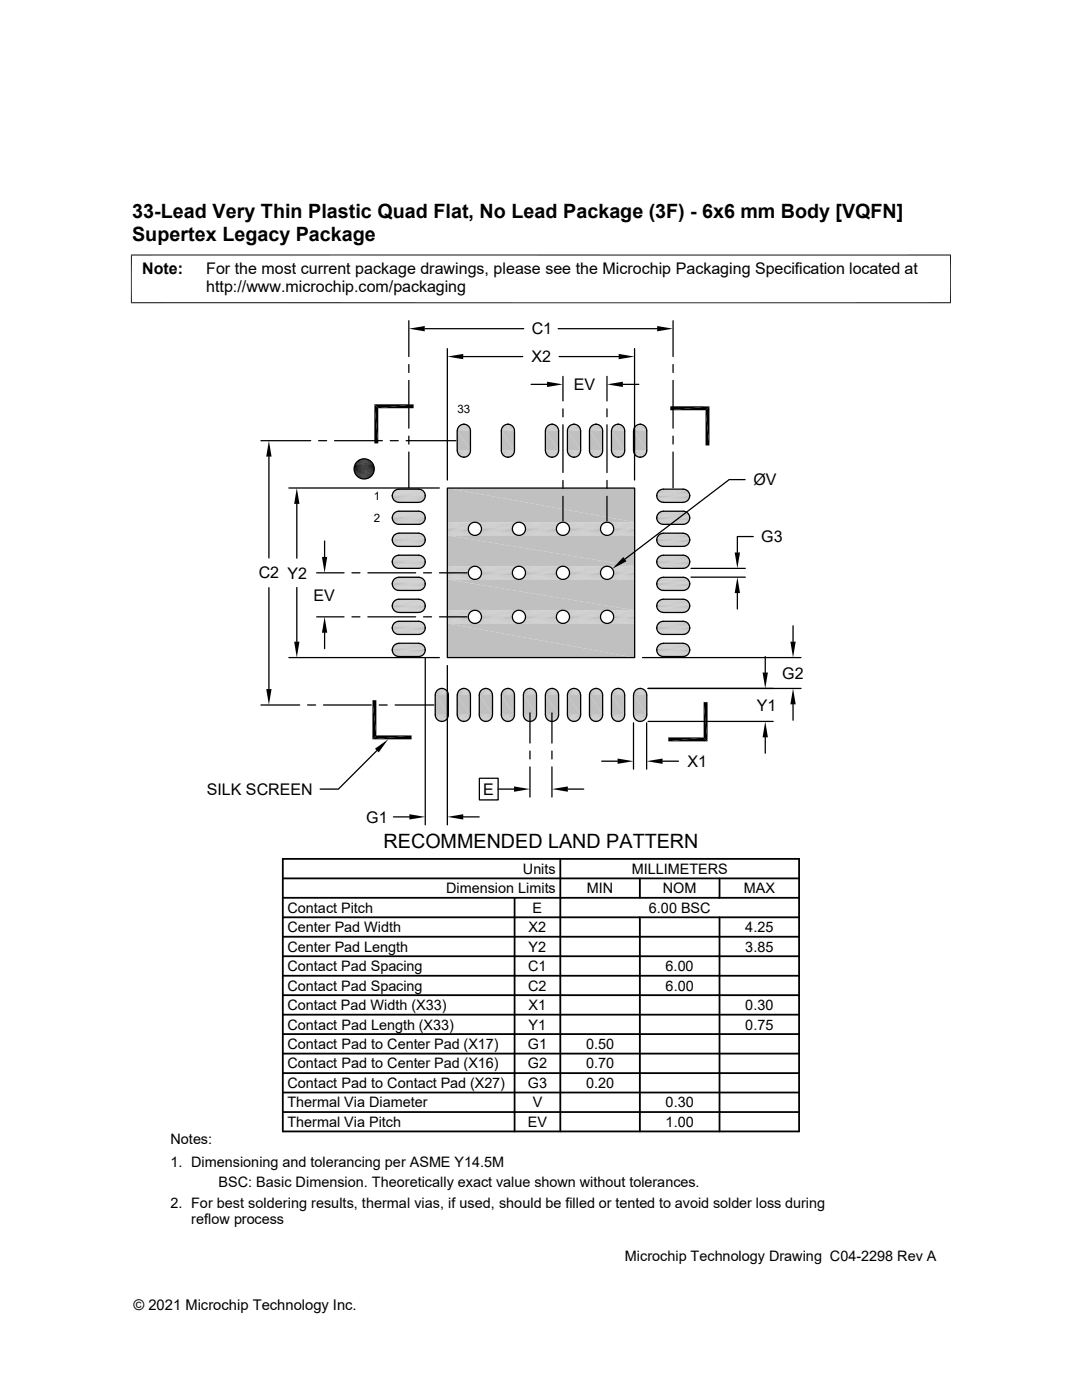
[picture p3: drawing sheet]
<svg xmlns="http://www.w3.org/2000/svg" width="216mm" height="279mm" viewBox="0 0 216 279" stroke-linecap="round" stroke-linejoin="round" font-family="sans-serif">
<g fill="#c0c0c0">
<path d="M89.3 97.4l37.3 6.8h-37.3z"/>
<path d="M89.3 97.4h37.3v6.8z"/>
</g>
<g fill="none" stroke="#c0c0c0" stroke-width=".2">
<path d="M89.3 104.2h5.3M89.3 104.3h5.1M89.3 104.4h4.9M89.3 104.6h4.7M89.3 104.7h4.5M89.3 106.3h4.5M89.3 106.5h4.7M89.3 106.6h4.9M89.3 106.8h5.1M89.3 106.8h5.3M94.9 104.2h8.5M94.9 106.8h8.5"/>
<path d="M95.1 106.8h8.1M95.1 104.3h8.1M95.3 104.4h7.7M95.3 106.6h7.7M95.5 104.6h7.2M95.5 106.5h7.2M95.7 106.3h6.9M95.7 104.7h6.9M103.7 104.2h8.5M103.7 106.8h8.5M103.9 104.3h8.1M103.9 106.8h8.1"/>
<path d="M104.1 106.6h7.7M104.1 104.4h7.7M104.4 104.6h7.1M104.4 106.5h7.1M104.5 104.7h6.9M104.5 106.3h6.9M112.5 104.2h8.5M112.5 106.8h8.5M112.7 104.3h8.1M112.7 106.8h8.1M112.9 104.4h7.6M112.9 106.6h7.6"/>
<path d="M113.1 106.5h7.2M113.1 104.6h7.2M113.3 104.7h6.9M113.3 106.3h6.9M121.3 104.2h5.3M121.3 106.8h5.3M121.5 104.3h5.1M121.5 106.8h5.1M121.7 104.4h4.9M121.7 106.6h4.9M121.9 104.6h4.7M121.9 106.5h4.7"/>
<path d="M122.1 106.3h4.5M122.1 104.7h4.5"/>
</g>
<path d="M89.3 104.9h4.3M95.9 104.9h6.5M104.7 104.9h6.5M113.5 104.9h6.5M122.3 104.9h4.3" fill="none" stroke="#c0c0c0" stroke-width=".21"/>
<g fill="none" stroke="#c0c0c0" stroke-width=".23">
<path d="M89.3 105.2h4.2M89.3 105.7h4.2M89.3 105.9h4.2M89.3 106.1h4.3M95.9 106.1h6.5M96 105.9h6.3M96 105.2h6.3M96.1 105.7h6.2M104.7 106.1h6.5M104.8 105.9h6.3M104.8 105.2h6.3M104.8 105.7h6.2"/>
<path d="M113.5 106.1h6.5M113.6 105.2h6.3M113.6 105.9h6.3M113.6 105.7h6.2M122.3 106.1h4.3M122.4 105.2h4.2M122.4 105.9h4.2M122.4 105.7h4.2"/>
</g>
<path d="M89.3 105.4h4.2M96.1 105.4h6.2M104.8 105.4h6.2M113.6 105.4h6.2M122.4 105.4h4.2" fill="none" stroke="#c0c0c0" stroke-width=".25"/>
<g fill="#c0c0c0">
<path d="M89.3 106.8l37.3 6.2h-37.3z"/>
<path d="M89.3 106.8h37.3v6.2z"/>
</g>
<g fill="none" stroke="#c0c0c0" stroke-width=".2">
<path d="M89.3 113h5.3M89.3 113.1h5.1M89.3 113.2h4.9M89.3 113.3h4.7M89.3 113.5h4.5M89.3 115.1h4.5M89.3 115.3h4.7M89.3 115.4h4.9M89.3 115.5h5.1M89.3 115.6h5.3M94.9 113h8.5M94.9 115.6h8.5"/>
<path d="M95.1 115.5h8.1M95.1 113.1h8.1M95.3 113.2h7.7M95.3 115.4h7.7M95.5 113.3h7.2M95.5 115.3h7.2M95.7 115.1h6.9M95.7 113.5h6.9M103.7 113h8.5M103.7 115.6h8.5M103.9 113.1h8.1M103.9 115.5h8.1"/>
<path d="M104.1 115.4h7.7M104.1 113.2h7.7M104.4 113.3h7.1M104.4 115.3h7.1M104.5 113.5h6.9M104.5 115.1h6.9M112.5 113h8.5M112.5 115.6h8.5M112.7 113.1h8.1M112.7 115.5h8.1M112.9 113.2h7.6M112.9 115.4h7.6"/>
<path d="M113.1 115.3h7.2M113.1 113.3h7.2M113.3 113.5h6.9M113.3 115.1h6.9M121.3 113h5.3M121.3 115.6h5.3M121.5 113.1h5.1M121.5 115.5h5.1M121.7 113.2h4.9M121.7 115.4h4.9M121.9 113.3h4.7M121.9 115.3h4.7"/>
<path d="M122.1 115.1h4.5M122.1 113.5h4.5"/>
</g>
<path d="M89.3 113.7h4.3M89.3 114.9h4.3M95.9 113.7h6.5M95.9 114.9h6.5M104.7 114.9h6.5M104.7 113.7h6.5M113.5 114.9h6.5M113.5 113.7h6.5M122.3 114.9h4.3M122.3 113.7h4.3" fill="none" stroke="#c0c0c0" stroke-width=".21"/>
<path d="M89.3 114h4.2M89.3 114.7h4.2M96 114.7h6.3M96 114h6.3M104.8 114.7h6.3M104.8 114h6.3M113.6 114h6.3M113.6 114.7h6.3M122.4 114h4.2M122.4 114.7h4.2" fill="none" stroke="#c0c0c0" stroke-width=".25"/>
<path d="M89.3 114.2h4.2M89.3 114.4h4.2M96.1 114.4h6.2M96.1 114.2h6.2M104.8 114.4h6.2M104.8 114.2h6.2M113.6 114.4h6.2M113.6 114.2h6.2M122.4 114.4h4.2M122.4 114.2h4.2" fill="none" stroke="#c0c0c0" stroke-width=".23"/>
<g fill="#c0c0c0">
<path d="M89.3 115.6l37.3 6.2h-37.3z"/>
<path d="M89.3 115.6h37.3v6.2z"/>
</g>
<g fill="none" stroke="#c0c0c0" stroke-width=".2">
<path d="M89.3 121.8h5.3M89.3 121.9h5.1M89.3 122h4.9M89.3 122.1h4.7M89.3 122.3h4.5M89.3 123.9h4.5M89.3 124.1h4.7M89.3 124.2h4.9M89.3 124.3h5.1M89.3 124.4h5.3M94.9 121.8h8.5M94.9 124.4h8.5"/>
<path d="M95.1 124.3h8.1M95.1 121.9h8.1M95.3 122h7.7M95.3 124.2h7.7M95.5 122.1h7.2M95.5 124.1h7.2M95.7 123.9h6.9M95.7 122.3h6.9M103.7 121.8h8.5M103.7 124.4h8.5M103.9 121.9h8.1M103.9 124.3h8.1"/>
<path d="M104.1 124.2h7.7M104.1 122h7.7M104.4 122.1h7.1M104.4 124.1h7.1M104.5 122.3h6.9M104.5 123.9h6.9M112.5 121.8h8.5M112.5 124.4h8.5M112.7 121.9h8.1M112.7 124.3h8.1M112.9 122h7.6M112.9 124.2h7.6"/>
<path d="M113.1 124.1h7.2M113.1 122.1h7.2M113.3 122.3h6.9M113.3 123.9h6.9M121.3 121.8h5.3M121.3 124.4h5.3M121.5 121.9h5.1M121.5 124.3h5.1M121.7 122h4.9M121.7 124.2h4.9M121.9 122.1h4.7M121.9 124.1h4.7"/>
<path d="M122.1 123.9h4.5M122.1 122.3h4.5"/>
</g>
<g fill="none" stroke="#c0c0c0" stroke-width=".23">
<path d="M89.3 122.5h4.3M89.3 122.8h4.2M89.3 123h4.2M89.3 123.5h4.2M95.9 122.5h6.5M96 123.5h6.3M96 122.8h6.3M96.1 123h6.2M104.7 122.5h6.5M104.8 123.5h6.3M104.8 122.8h6.3M104.8 123h6.2"/>
<path d="M113.5 122.5h6.5M113.6 122.8h6.3M113.6 123.5h6.3M113.6 123h6.2M122.3 122.5h4.3M122.4 122.8h4.2M122.4 123.5h4.2M122.4 123h4.2"/>
</g>
<path d="M89.3 123.2h4.2M96.1 123.2h6.2M104.8 123.2h6.2M113.6 123.2h6.2M122.4 123.2h4.2" fill="none" stroke="#c0c0c0" stroke-width=".25"/>
<path d="M89.3 123.7h4.3M95.9 123.7h6.5M104.7 123.7h6.5M113.5 123.7h6.5M122.3 123.7h4.3" fill="none" stroke="#c0c0c0" stroke-width=".21"/>
<g fill="#c0c0c0">
<path d="M89.3 124.4l37.3 6.8h-37.3z"/>
<path d="M89.3 124.4h37.3v6.8z"/>
<path d="M92.3 84.7h.5z"/>
<path d="M101.1 84.7h.5z"/>
<path d="M109.9 84.7h.5z"/>
<path d="M114.3 84.7h.5z"/>
<path d="M118.7 84.7h.5z"/>
<path d="M123.1 84.7h.5z"/>
<path d="M127.5 84.7h.5z"/>
<path d="M127.2 84.8h1z"/>
<path d="M127.5 84.7l.7 .1z"/>
<path d="M122.8 84.8h1z"/>
<path d="M123.1 84.7l.7 .1z"/>
<path d="M118.4 84.8h1z"/>
<path d="M118.7 84.7l.7 .1z"/>
<path d="M114 84.8h1z"/>
<path d="M114.3 84.7l.7 .1z"/>
<path d="M109.6 84.8h1z"/>
<path d="M109.9 84.7l.7 .1z"/>
<path d="M100.8 84.8h1.1z"/>
<path d="M101.1 84.7l.8 .1z"/>
<path d="M92.1 84.8h1z"/>
<path d="M92.3 84.7l.8 .1z"/>
<path d="M127 84.9l.2-.1 1.3 .1z"/>
<path d="M127.2 84.8h1l.3 .1z"/>
<path d="M122.6 84.9l.2-.1 1.3 .1z"/>
<path d="M122.8 84.8h1l.3 .1z"/>
<path d="M118.2 84.9l.2-.1 1.3 .1z"/>
<path d="M118.4 84.8h1l.3 .1z"/>
<path d="M113.8 84.9l.2-.1 1.3 .1z"/>
<path d="M114 84.8h1l.3 .1z"/>
<path d="M109.4 84.9l.2-.1 1.3 .1z"/>
<path d="M109.6 84.8h1l.3 .1z"/>
<path d="M100.6 84.9l.2-.1 1.3 .1z"/>
<path d="M100.8 84.8h1.1l.2 .1z"/>
<path d="M91.8 84.9l.3-.1 1.2 .1z"/>
<path d="M92.1 84.8h1l.2 .1z"/>
<path d="M126.8 85l.2-.1 1.7 .1z"/>
<path d="M127 84.9h1.5l.2 .1z"/>
<path d="M122.4 85l.2-.1 1.7 .1z"/>
<path d="M122.6 84.9h1.5l.2 .1z"/>
<path d="M118 85l.2-.1 1.7 .1z"/>
<path d="M118.2 84.9h1.5l.2 .1z"/>
<path d="M113.6 85l.2-.1 1.7 .1z"/>
<path d="M113.8 84.9h1.5l.2 .1z"/>
<path d="M109.2 85l.2-.1 1.7 .1z"/>
<path d="M109.4 84.9h1.5l.2 .1z"/>
<path d="M100.4 85l.2-.1 1.7 .1z"/>
<path d="M100.6 84.9h1.5l.2 .1z"/>
<path d="M91.6 85l.2-.1 1.7 .1z"/>
<path d="M91.8 84.9h1.5l.2 .1z"/>
</g>
<path d="M91.5 85.1h2.2M100.2 85.1h2.2M109.1 85.1h2.1M113.5 85.1h2.1M117.8 85.1h2.2M122.2 85.1h2.2M126.6 85.1h2.2" fill="none" stroke="#c0c0c0" stroke-width=".2"/>
<path d="M91.3 85.4h2.5M100.1 85.4h2.5M108.9 85.4h2.5M113.3 85.4h2.5M117.7 85.4h2.5M122.1 85.4h2.4M126.5 85.4h2.4" fill="none" stroke="#c0c0c0" stroke-width=".23"/>
<g fill="none" stroke="#c0c0c0" stroke-width=".25">
<path d="M91.2 85.9h2.7M91.3 85.6h2.6M100 85.9h2.7M100.1 85.6h2.5M108.8 85.9h2.7M108.8 85.6h2.6M113.2 85.9h2.7M113.2 85.6h2.6M117.6 85.9h2.6M117.6 85.6h2.6M122 85.9h2.7M122 85.6h2.6"/>
<path d="M126.4 85.9h2.7M126.4 85.6h2.6"/>
</g>
<g fill="#c0c0c0">
<path d="M126.4 86l2.7 3.9h-2.7z"/>
<path d="M126.4 86h2.7v3.9z"/>
<path d="M122 86l2.7 3.9h-2.7z"/>
<path d="M122 86h2.7v3.9z"/>
<path d="M117.6 86l2.6 3.9h-2.6z"/>
<path d="M117.6 86h2.6v3.9z"/>
<path d="M113.2 86l2.7 3.9h-2.7z"/>
<path d="M113.2 86h2.7v3.9z"/>
<path d="M108.8 86l2.7 3.9h-2.7z"/>
<path d="M108.8 86h2.7v3.9z"/>
<path d="M100 86l2.7 3.9h-2.7z"/>
<path d="M100 86h2.7v3.9z"/>
<path d="M91.2 86l2.7 3.9h-2.7z"/>
<path d="M91.2 86h2.7v3.9z"/>
</g>
<g fill="none" stroke="#c0c0c0" stroke-width=".21">
<path d="M91.2 90h2.7M91.3 90.5h2.5M100 90h2.7M100.1 90.5h2.5M108.8 90h2.7M108.9 90.5h2.5M113.2 90h2.7M113.3 90.5h2.5M117.6 90h2.6M117.7 90.5h2.5M122 90h2.7M122.1 90.5h2.5"/>
<path d="M126.4 90h2.7M126.5 90.5h2.5"/>
</g>
<path d="M91.2 90.3h2.7M100.1 90.3h2.6M108.8 90.3h2.6M113.2 90.3h2.6M117.6 90.3h2.6M122 90.3h2.6M126.4 90.3h2.6" fill="none" stroke="#c0c0c0" stroke-width=".23"/>
<path d="M91.4 90.7h2.3M100.2 90.7h2.3M109 90.7h2.3M113.4 90.7h2.3M117.8 90.7h2.3M122.2 90.7h2.3M126.6 90.7h2.3" fill="none" stroke="#c0c0c0" stroke-width=".2"/>
<path d="M126.7 90.8l1.9 .1h-1.7z" fill="#c0c0c0"/>
<path d="M126.7 90.9h2" fill="none" stroke="#c0c0c0" stroke-width=".2"/>
<path d="M122.3 90.8l1.9 .1h-1.7z" fill="#c0c0c0"/>
<path d="M122.3 90.9h2.1" fill="none" stroke="#c0c0c0" stroke-width=".2"/>
<path d="M117.9 90.8l1.9 .1h-1.7z" fill="#c0c0c0"/>
<path d="M117.9 90.9h2.1" fill="none" stroke="#c0c0c0" stroke-width=".2"/>
<path d="M113.5 90.8l1.9 .1h-1.7z" fill="#c0c0c0"/>
<path d="M113.5 90.9h2" fill="none" stroke="#c0c0c0" stroke-width=".2"/>
<path d="M109.1 90.8l1.9 .1h-1.7z" fill="#c0c0c0"/>
<path d="M109.1 90.9h2" fill="none" stroke="#c0c0c0" stroke-width=".2"/>
<path d="M100.3 90.8l1.9 .1h-1.7z" fill="#c0c0c0"/>
<path d="M100.3 90.9h2.1" fill="none" stroke="#c0c0c0" stroke-width=".2"/>
<path d="M91.5 90.8l1.9 .1h-1.7z" fill="#c0c0c0"/>
<path d="M91.5 90.9h2.1" fill="none" stroke="#c0c0c0" stroke-width=".2"/>
<g fill="#c0c0c0">
<path d="M126.9 90.9l1.5 .2h-1.3z"/>
<path d="M126.9 90.9h1.7l-.2 .2z"/>
<path d="M122.5 90.9l1.5 .2h-1.3z"/>
<path d="M122.5 90.9h1.7l-.2 .2z"/>
<path d="M118.1 90.9l1.5 .2h-1.3z"/>
<path d="M118.1 90.9h1.7l-.2 .2z"/>
<path d="M113.7 90.9l1.5 .2h-1.3z"/>
<path d="M113.7 90.9h1.7l-.2 .2z"/>
<path d="M109.3 90.9l1.5 .2h-1.3z"/>
<path d="M109.3 90.9h1.7l-.2 .2z"/>
<path d="M100.5 90.9l1.5 .2h-1.3z"/>
<path d="M100.5 90.9h1.7l-.2 .2z"/>
<path d="M91.7 90.9l1.5 .2h-1.3z"/>
<path d="M91.7 90.9h1.7l-.2 .2z"/>
<path d="M127.1 91.1l1.1 .1z"/>
<path d="M127.1 91.1h1.3z"/>
<path d="M122.7 91.1l1.1 .1z"/>
<path d="M122.7 91.1h1.3z"/>
<path d="M118.3 91.1l1.1 .1z"/>
<path d="M118.3 91.1h1.3z"/>
<path d="M113.9 91.1l1.1 .1z"/>
<path d="M113.9 91.1h1.3z"/>
<path d="M109.5 91.1l1.1 .1z"/>
<path d="M109.5 91.1h1.3z"/>
<path d="M100.7 91.1l1.1 .1z"/>
<path d="M100.7 91.1h1.3z"/>
<path d="M91.9 91.1l1.1 .1z"/>
<path d="M91.9 91.1h1.3z"/>
<path d="M92.3 91.2h.5z"/>
<path d="M101.1 91.2h.5z"/>
<path d="M109.9 91.2h.5z"/>
<path d="M114.3 91.2h.5z"/>
<path d="M118.7 91.2h.5z"/>
<path d="M123.1 91.2h.5z"/>
<path d="M127.5 91.2h.5z"/>
<path d="M127.3 91.2h.7z"/>
<path d="M127.3 91.2h.9z"/>
<path d="M122.9 91.2h.7z"/>
<path d="M122.9 91.2h.9z"/>
<path d="M118.5 91.2h.7z"/>
<path d="M118.5 91.2h.9z"/>
<path d="M114.1 91.2h.7z"/>
<path d="M114.1 91.2h.9z"/>
<path d="M109.7 91.2h.7z"/>
<path d="M109.7 91.2h.9z"/>
<path d="M100.9 91.2h.7z"/>
<path d="M100.9 91.2h.9z"/>
<path d="M92.1 91.2h.7z"/>
<path d="M92.1 91.2h.9z"/>
</g>
<g fill="none" stroke="#c0c0c0" stroke-width=".2">
<path d="M78.3 98.6h6.5M78.3 98.7h6.5M78.3 99.5h6.5M78.4 98.5h6.4M78.4 98.4h6.4M78.4 98.2h6.3M78.4 99.7h6.3M78.5 98.1h6.1M78.6 99.9h6M78.6 98h6M78.7 98h5.8M78.7 97.9h5.7"/>
<path d="M78.8 97.8h5.5M78.9 97.8h5.3M79.1 97.7h4.9M79.3 97.6h4.5M131.3 99.8h6.1M131.4 97.9h5.8M131.4 99.9h5.8M131.6 97.8h5.4M131.8 97.7h5M132.1 97.6h4.5M78.3 103h6.5M78.3 107.4h6.5"/>
<path d="M78.3 111.8h6.5M78.3 116.2h6.5M78.3 103.1h6.5M78.3 107.5h6.5M78.3 108h6.5M78.3 108.1h6.5M78.3 111.9h6.5M78.3 112.4h6.5M78.3 112.5h6.5M78.3 116.3h6.5M78.3 116.8h6.5M78.3 116.9h6.5"/>
<path d="M78.4 102.9h6.4M78.4 107.3h6.4M78.4 108.2h6.4M78.4 108.3h6.4M78.4 111.6h6.4M78.4 112.6h6.4M78.4 112.7h6.4M78.4 116h6.4M78.4 117h6.4M78.4 117.1h6.4M78.4 102.8h6.4M78.4 107.1h6.4"/>
<path d="M78.4 111.5h6.4M78.4 115.9h6.4M78.4 102.6h6.3M78.4 107h6.3M78.4 111.4h6.3M78.4 115.8h6.3M78.4 104.1h6.3M78.4 108.4h6.3M78.4 112.8h6.3M78.4 117.2h6.3M78.5 108.5h6.1M78.5 112.9h6.1"/>
<path d="M78.5 117.3h6.1M78.5 102.5h6.1M78.5 106.9h6.1M78.5 111.3h6.1M78.5 115.7h6.1M78.6 104.3h6M78.6 108.6h6M78.6 113h6M78.6 117.4h6M78.6 102.4h6M78.6 106.8h6M78.6 111.2h6"/>
<path d="M78.6 115.6h6M78.7 102.4h5.8M78.7 106.8h5.8M78.7 111.1h5.8M78.7 115.5h5.8M78.7 119.9h5.8M78.7 108.7h5.8M78.7 113.1h5.8M78.7 117.5h5.8M78.7 100h5.7M78.7 104.4h5.7M78.7 108.8h5.7"/>
<path d="M78.7 113.2h5.7M78.7 117.6h5.7M78.7 102.3h5.7M78.7 106.7h5.7M78.7 111.1h5.7M78.7 115.5h5.7M78.7 119.9h5.7M78.8 108.8h5.5M78.8 113.2h5.5M78.8 117.6h5.5M78.8 102.2h5.5M78.8 106.6h5.5"/>
<path d="M78.8 111h5.5M78.8 115.4h5.5M78.8 119.8h5.5M78.9 102.2h5.3M78.9 106.6h5.3M78.9 110.9h5.3M78.9 115.3h5.3M78.9 119.7h5.3M78.9 100.1h5.3M78.9 104.5h5.3M78.9 108.9h5.3M78.9 113.3h5.3"/>
<path d="M78.9 117.7h5.3M79.1 102.1h4.9M79.1 106.5h4.9M79.1 110.9h4.9M79.1 115.3h4.9M79.1 119.7h4.9M79.1 109h4.9M79.1 113.4h4.9M79.1 117.7h4.9M79.1 100.2h4.9M79.1 104.6h4.9M79.1 117.8h4.9"/>
<path d="M79.1 119.6h4.9M79.3 106.4h4.5M79.3 109h4.5M79.3 113.4h4.5M79.3 117.8h4.5M79.4 100.3h4.4M79.4 104.6h4.4M79.4 102h4.4M79.4 110.8h4.4M131.3 104.2h6.1M131.3 113h6.1M131.3 102.5h6.1"/>
<path d="M131.3 106.9h6.1M131.3 115.7h6.1M131.4 102.3h5.8M131.4 106.7h5.8M131.4 111.1h5.8M131.4 115.5h5.8M131.4 119.9h5.8M131.4 104.4h5.8M131.4 108.7h5.8M131.4 113.1h5.8M131.4 117.5h5.8M131.6 100.1h5.4"/>
<path d="M131.6 104.5h5.4M131.6 108.9h5.4M131.6 113.3h5.4M131.6 117.7h5.4M131.6 102.2h5.4M131.6 106.6h5.4M131.6 111h5.4M131.6 115.4h5.4M131.6 119.8h5.4M131.8 100.2h5M131.8 104.6h5M131.8 109h5"/>
<path d="M131.8 113.4h5M131.8 117.8h5M131.8 102.1h5M131.8 106.5h5M131.8 110.9h5M131.8 115.3h5M131.8 119.7h5M132.1 102h4.5M132.1 106.4h4.5M132.1 110.8h4.5M132.1 115.2h4.5M132.1 119.6h4.5"/>
<path d="M132.1 100.2h4.5M132.1 104.6h4.5M132.1 109h4.5M132.1 113.4h4.5M132.1 117.8h4.5M78.3 120.6h6.5M78.3 125h6.5M78.3 120.7h6.5M78.3 121.2h6.5M78.3 121.3h6.5M78.3 125.1h6.5M78.4 120.4h6.4"/>
<path d="M78.4 121.4h6.4M78.4 121.5h6.4M78.4 124.8h6.4M78.4 120.3h6.4M78.4 124.7h6.4M78.4 120.2h6.3M78.4 124.6h6.3M78.4 121.6h6.3M78.5 121.7h6.1M78.5 126.1h6.1M78.5 120.1h6.1M78.5 124.5h6.1"/>
<path d="M78.5 128.9h6.1M78.6 121.8h6M78.6 120h6M78.6 124.4h6M78.7 124.3h5.8M78.7 128.7h5.8M78.7 121.9h5.8M78.7 126.3h5.8M78.7 130.7h5.8M78.7 122h5.7M78.7 124.2h5.7M78.8 122h5.5"/>
<path d="M78.8 126.5h5.5M78.8 130.9h5.5M78.8 128.5h5.5M78.8 124.2h5.5M78.9 124.1h5.3M78.9 122.1h5.3M79.1 122.1h4.9M79.1 126.6h5M79.1 131h5M79.1 128.4h5M79.1 124h4.9M79.3 124h4.5"/>
<path d="M79.3 122.2h4.5M79.3 126.6h4.5M79.3 131h4.5M79.3 128.4h4.5M131 125.6h6.6M131 130h6.6M131.1 125.7h6.5M131.1 130.1h6.5M131.1 125.8h6.4M131.1 130.2h6.4M131.1 125.9h6.4M131.1 130.3h6.4"/>
<path d="M131.2 126h6.2M131.2 130.4h6.2M131.3 121.7h6.1M131.3 126.1h6.1M131.3 130.5h6.1M131.3 124.5h6.1M131.3 128.9h6.1M131.3 126.2h6M131.3 130.6h6M131.4 124.3h5.8M131.4 128.7h5.8M131.4 121.9h5.8"/>
<path d="M131.4 126.3h5.8M131.4 130.7h5.8M131.5 126.4h5.6M131.5 130.8h5.6M131.6 122.1h5.4M131.6 126.4h5.4M131.6 130.8h5.4M131.6 124.2h5.4M131.6 128.5h5.4M131.7 126.5h5.2M131.7 130.9h5.2M131.8 122.2h5"/>
<path d="M131.8 126.5h5M131.8 130.9h5M131.8 124.1h5M131.8 128.4h5M132.1 124h4.5M132.1 128.4h4.5M132.1 122.2h4.5M132.1 126.6h4.5M132.1 131h4.5"/>
</g>
<g fill="none" stroke="#c0c0c0" stroke-width=".21">
<path d="M131.1 98.3h6.4M131.3 98.1h6.1M78.3 107.8h6.6M78.3 103.7h6.5M78.3 103.9h6.5M131.1 111.5h6.4M131.1 117.1h6.4M131.3 108.6h6.1M131.3 117.3h6.1M131.3 111.3h6.1M78.3 120.8h6.6M78.4 130.3h6.4"/>
<path d="M78.5 130.5h6.1M131.3 120.1h6.1"/>
</g>
<g fill="none" stroke="#c0c0c0" stroke-width=".25">
<path d="M131 98.8h6.6M131 99.1h6.6M131.1 99.3h6.5M131.1 98.6h6.5M131 103.2h6.6M131 112h6.6M131 116.4h6.6M131 103.5h6.6M131 107.9h6.6M131 112.2h6.6M131 116.6h6.6M131.1 103.7h6.5"/>
<path d="M131.1 112.5h6.5M131.1 116.9h6.5M131.1 103h6.5M131.1 111.7h6.5M131.1 116.1h6.5M78.3 129.6h6.6M78.3 125.4h6.6M78.3 129.8h6.6M78.3 129.3h6.5M78.3 125.7h6.5M78.3 130.1h6.5M131 120.8h6.6"/>
<path d="M131 125.2h6.6M131 129.6h6.6M131.1 124.9h6.5M131.1 129.3h6.5"/>
</g>
<g fill="none" stroke="#c0c0c0" stroke-width=".23">
<path d="M78.3 98.8h6.6M78.3 99h6.6M78.3 99.3h6.5M131.1 99.6h6.4M78.3 103.2h6.6M78.3 107.6h6.6M78.3 112h6.6M78.3 116.4h6.6M78.3 103.5h6.6M78.3 112.2h6.6M78.3 116.6h6.6M131.1 108.1h6.5"/>
<path d="M131.1 107.3h6.5M131.1 102.7h6.4M131.1 107.1h6.4M131.1 115.9h6.4M131.1 104h6.4M131.1 108.3h6.4M131.1 112.7h6.4M78.3 125.2h6.6M78.3 121h6.6M78.4 125.9h6.4M78.4 129.1h6.4M131 125.4h6.6"/>
<path d="M131 129.8h6.6M131.1 121.3h6.5M131.1 120.5h6.5M131.1 120.3h6.4M131.1 124.7h6.4M131.1 129.1h6.4M131.1 121.5h6.4"/>
</g>
<path d="M131 107.6h6.6M131 121h6.6" fill="none" stroke="#c0c0c0" stroke-width=".28"/>
<g fill="#c0c0c0">
<path d="M87.9 137.4h.5z"/>
<path d="M92.3 137.4h.5z"/>
<path d="M96.7 137.4h.5z"/>
<path d="M101.1 137.4h.5z"/>
<path d="M105.5 137.4h.5z"/>
<path d="M109.9 137.4h.5z"/>
<path d="M114.3 137.4h.5z"/>
<path d="M118.7 137.4h.5z"/>
<path d="M123.1 137.4h.5z"/>
<path d="M127.5 137.4h.5z"/>
<path d="M127.3 137.5h.9z"/>
<path d="M127.5 137.4l.7 .1z"/>
<path d="M122.9 137.5h.9z"/>
<path d="M123.1 137.4l.7 .1z"/>
<path d="M118.5 137.5h.9z"/>
<path d="M118.7 137.4l.7 .1z"/>
<path d="M114.1 137.5h.9z"/>
<path d="M114.3 137.4l.7 .1z"/>
<path d="M109.7 137.5h.9z"/>
<path d="M109.9 137.4l.7 .1z"/>
<path d="M105.3 137.5h.9z"/>
<path d="M105.5 137.4l.7 .1z"/>
<path d="M100.9 137.5h.9z"/>
<path d="M101.1 137.4l.7 .1z"/>
<path d="M96.5 137.5h.9z"/>
<path d="M96.7 137.4l.7 .1z"/>
<path d="M92.1 137.5h.9z"/>
<path d="M92.3 137.4l.7 .1z"/>
<path d="M87.7 137.5h.9z"/>
<path d="M87.9 137.4l.7 .1z"/>
<path d="M127.1 137.6h1.3z"/>
<path d="M127.3 137.5l1.1 .1z"/>
<path d="M122.7 137.6h1.3z"/>
<path d="M122.9 137.5l1.1 .1z"/>
<path d="M118.3 137.6h1.3z"/>
<path d="M118.5 137.5l1.1 .1z"/>
<path d="M113.9 137.6h1.3z"/>
<path d="M114.1 137.5l1.1 .1z"/>
<path d="M109.5 137.6h1.3z"/>
<path d="M109.7 137.5l1.1 .1z"/>
<path d="M105.1 137.6h1.3z"/>
<path d="M105.3 137.5l1.1 .1z"/>
<path d="M100.7 137.6h1.3z"/>
<path d="M100.9 137.5l1.1 .1z"/>
<path d="M96.3 137.6h1.3z"/>
<path d="M96.5 137.5l1.1 .1z"/>
<path d="M91.9 137.6h1.3z"/>
<path d="M92.1 137.5l1.1 .1z"/>
<path d="M87.5 137.6h1.3z"/>
<path d="M87.7 137.5l1.1 .1z"/>
<path d="M126.9 137.7l.2-.1 1.5 .1z"/>
<path d="M127.1 137.6h1.3l.2 .1z"/>
<path d="M122.5 137.7l.2-.1 1.5 .1z"/>
<path d="M122.7 137.6h1.3l.2 .1z"/>
<path d="M118.1 137.7l.2-.1 1.5 .1z"/>
<path d="M118.3 137.6h1.3l.2 .1z"/>
<path d="M113.7 137.7l.2-.1 1.5 .1z"/>
<path d="M113.9 137.6h1.3l.2 .1z"/>
<path d="M109.3 137.7l.2-.1 1.5 .1z"/>
<path d="M109.5 137.6h1.3l.2 .1z"/>
<path d="M104.9 137.7l.2-.1 1.5 .1z"/>
<path d="M105.1 137.6h1.3l.2 .1z"/>
<path d="M100.5 137.7l.2-.1 1.5 .1z"/>
<path d="M100.7 137.6h1.3l.2 .1z"/>
<path d="M96.1 137.7l.2-.1 1.5 .1z"/>
<path d="M96.3 137.6h1.3l.2 .1z"/>
<path d="M91.7 137.7l.2-.1 1.5 .1z"/>
<path d="M91.9 137.6h1.3l.2 .1z"/>
<path d="M87.3 137.7l.2-.1 1.5 .1z"/>
<path d="M87.5 137.6h1.3l.2 .1z"/>
</g>
<path d="M126.7 137.8h2" fill="none" stroke="#c0c0c0" stroke-width=".2"/>
<path d="M126.9 137.7h1.7l.1 .2z" fill="#c0c0c0"/>
<path d="M122.3 137.8h2.1" fill="none" stroke="#c0c0c0" stroke-width=".2"/>
<path d="M122.5 137.7h1.7l.2 .2z" fill="#c0c0c0"/>
<path d="M117.9 137.8h2.1" fill="none" stroke="#c0c0c0" stroke-width=".2"/>
<path d="M118.1 137.7h1.7l.2 .2z" fill="#c0c0c0"/>
<path d="M113.5 137.8h2" fill="none" stroke="#c0c0c0" stroke-width=".2"/>
<path d="M113.7 137.7h1.7l.1 .2z" fill="#c0c0c0"/>
<path d="M109.1 137.8h2" fill="none" stroke="#c0c0c0" stroke-width=".2"/>
<path d="M109.3 137.7h1.7l.1 .2z" fill="#c0c0c0"/>
<path d="M104.7 137.8h2.1" fill="none" stroke="#c0c0c0" stroke-width=".2"/>
<path d="M104.9 137.7h1.7l.2 .2z" fill="#c0c0c0"/>
<path d="M100.3 137.8h2.1" fill="none" stroke="#c0c0c0" stroke-width=".2"/>
<path d="M100.5 137.7h1.7l.2 .2z" fill="#c0c0c0"/>
<path d="M95.9 137.8h2.1" fill="none" stroke="#c0c0c0" stroke-width=".2"/>
<path d="M96.1 137.7h1.7l.2 .2z" fill="#c0c0c0"/>
<path d="M91.5 137.8h2.1" fill="none" stroke="#c0c0c0" stroke-width=".2"/>
<path d="M91.7 137.7h1.7l.2 .2z" fill="#c0c0c0"/>
<path d="M87.1 137.8h2.1" fill="none" stroke="#c0c0c0" stroke-width=".2"/>
<path d="M87.3 137.7h1.7l.2 .2z" fill="#c0c0c0"/>
<path d="M87 138h2.3M91.4 138h2.3M95.8 138h2.3M100.2 138h2.3M104.6 138h2.3M109 138h2.3M113.4 138h2.3M117.8 138h2.3M122.2 138h2.3M126.6 138h2.3" fill="none" stroke="#c0c0c0" stroke-width=".2"/>
<g fill="none" stroke="#c0c0c0" stroke-width=".21">
<path d="M86.8 138.6h2.7M86.9 138.2h2.5M91.2 138.6h2.7M91.3 138.2h2.5M95.6 138.6h2.7M95.7 138.2h2.5M100 138.6h2.7M100.1 138.2h2.5M104.4 138.6h2.7M104.5 138.2h2.5M108.8 138.6h2.7M108.9 138.2h2.5"/>
<path d="M113.2 138.6h2.7M113.3 138.2h2.5M117.6 138.6h2.6M117.7 138.2h2.5M122 138.6h2.7M122.1 138.2h2.5M126.4 138.6h2.7M126.5 138.2h2.5"/>
</g>
<path d="M86.9 138.4h2.6M91.2 138.4h2.7M95.7 138.4h2.6M100.1 138.4h2.6M104.5 138.4h2.5M108.8 138.4h2.6M113.2 138.4h2.6M117.6 138.4h2.6M122 138.4h2.6M126.4 138.4h2.6" fill="none" stroke="#c0c0c0" stroke-width=".23"/>
<g fill="#c0c0c0">
<path d="M126.4 138.7l2.7 4h-2.7z"/>
<path d="M126.4 138.7h2.7v4z"/>
<path d="M122 138.7l2.7 4h-2.7z"/>
<path d="M122 138.7h2.7v4z"/>
<path d="M117.6 138.7l2.6 4h-2.6z"/>
<path d="M117.6 138.7h2.6v4z"/>
<path d="M113.2 138.7l2.7 4h-2.7z"/>
<path d="M113.2 138.7h2.7v4z"/>
<path d="M108.8 138.7l2.7 4h-2.7z"/>
<path d="M108.8 138.7h2.7v4z"/>
<path d="M104.4 138.7l2.7 4h-2.7z"/>
<path d="M104.4 138.7h2.7v4z"/>
<path d="M100 138.7l2.7 4h-2.7z"/>
<path d="M100 138.7h2.7v4z"/>
<path d="M95.6 138.7l2.7 4h-2.7z"/>
<path d="M95.6 138.7h2.7v4z"/>
<path d="M91.2 138.7l2.7 4h-2.7z"/>
<path d="M91.2 138.7h2.7v4z"/>
<path d="M86.8 138.7l2.7 4h-2.7z"/>
<path d="M86.8 138.7h2.7v4z"/>
</g>
<g fill="none" stroke="#c0c0c0" stroke-width=".25">
<path d="M86.8 142.8h2.7M86.9 143h2.6M91.2 142.8h2.7M91.3 143h2.6M95.6 142.8h2.7M95.7 143h2.6M100 142.8h2.7M100.1 143h2.5M104.4 142.8h2.7M104.5 143h2.5M108.8 142.8h2.7M108.8 143h2.6"/>
<path d="M113.2 142.8h2.7M113.2 143h2.6M117.6 142.8h2.6M117.6 143h2.6M122 142.8h2.7M122 143h2.6M126.4 142.8h2.7M126.4 143h2.6"/>
</g>
<path d="M86.9 143.3h2.5M91.3 143.3h2.5M95.7 143.3h2.5M100.1 143.3h2.5M104.5 143.3h2.5M108.9 143.3h2.5M113.3 143.3h2.5M117.7 143.3h2.5M122.1 143.3h2.4M126.5 143.3h2.4" fill="none" stroke="#c0c0c0" stroke-width=".23"/>
<path d="M87.1 143.5h2.2M91.5 143.5h2.2M95.9 143.5h2.1M100.2 143.5h2.2M104.6 143.5h2.2M109.1 143.5h2.1M113.5 143.5h2.1M117.8 143.5h2.2M122.2 143.5h2.2M126.6 143.5h2.2" fill="none" stroke="#c0c0c0" stroke-width=".2"/>
<g fill="#c0c0c0">
<path d="M126.8 143.6l1.7 .2h-1.5z"/>
<path d="M126.8 143.6h1.9l-.2 .2z"/>
<path d="M122.4 143.6l1.7 .2h-1.5z"/>
<path d="M122.4 143.6h1.9l-.2 .2z"/>
<path d="M118 143.6l1.7 .2h-1.5z"/>
<path d="M118 143.6h1.9l-.2 .2z"/>
<path d="M113.6 143.6l1.7 .2h-1.5z"/>
<path d="M113.6 143.6h1.9l-.2 .2z"/>
<path d="M109.2 143.6l1.7 .2h-1.5z"/>
<path d="M109.2 143.6h1.9l-.2 .2z"/>
<path d="M104.8 143.6l1.7 .2h-1.5z"/>
<path d="M104.8 143.6h1.9l-.2 .2z"/>
<path d="M100.4 143.6l1.7 .2h-1.5z"/>
<path d="M100.4 143.6h1.9l-.2 .2z"/>
<path d="M96 143.6l1.7 .2h-1.5z"/>
<path d="M96 143.6h1.9l-.2 .2z"/>
<path d="M91.6 143.6l1.7 .2h-1.5z"/>
<path d="M91.6 143.6h1.9l-.2 .2z"/>
<path d="M87.2 143.6l1.7 .2h-1.5z"/>
<path d="M87.2 143.6h1.9l-.2 .2z"/>
<path d="M127 143.8l1.2 .1h-1z"/>
<path d="M127 143.8h1.5l-.3 .1z"/>
<path d="M122.6 143.8l1.2 .1h-1z"/>
<path d="M122.6 143.8h1.5l-.3 .1z"/>
<path d="M118.2 143.8l1.2 .1h-1z"/>
<path d="M118.2 143.8h1.5l-.3 .1z"/>
<path d="M113.8 143.8l1.2 .1h-1z"/>
<path d="M113.8 143.8h1.5l-.3 .1z"/>
<path d="M109.4 143.8l1.2 .1h-1z"/>
<path d="M109.4 143.8h1.5l-.3 .1z"/>
<path d="M105 143.8l1.3 .1h-1.1z"/>
<path d="M105 143.8h1.5l-.2 .1z"/>
<path d="M100.6 143.8l1.3 .1h-1.1z"/>
<path d="M100.6 143.8h1.5l-.2 .1z"/>
<path d="M96.2 143.8l1.3 .1h-1z"/>
<path d="M96.2 143.8h1.5l-.2 .1z"/>
<path d="M91.8 143.8l1.3 .1h-1z"/>
<path d="M91.8 143.8h1.5l-.2 .1z"/>
<path d="M87.4 143.8l1.3 .1h-1z"/>
<path d="M87.4 143.8h1.5l-.2 .1z"/>
<path d="M87.9 144h.5z"/>
<path d="M92.3 144h.5z"/>
<path d="M96.7 144h.5z"/>
<path d="M101.1 144h.5z"/>
<path d="M105.5 144h.5z"/>
<path d="M109.9 144h.5z"/>
<path d="M114.3 144h.5z"/>
<path d="M118.7 144h.5z"/>
<path d="M123.1 144h.5z"/>
<path d="M127.5 144h.5z"/>
<path d="M127.2 143.9l.8 .1z"/>
<path d="M127.2 143.9h1z"/>
<path d="M122.8 143.9l.8 .1z"/>
<path d="M122.8 143.9h1z"/>
<path d="M118.4 143.9l.8 .1z"/>
<path d="M118.4 143.9h1z"/>
<path d="M114 143.9l.8 .1z"/>
<path d="M114 143.9h1z"/>
<path d="M109.6 143.9l.8 .1z"/>
<path d="M109.6 143.9h1z"/>
<path d="M105.2 143.9l.8 .1z"/>
<path d="M105.2 143.9h1.1z"/>
<path d="M100.8 143.9l.8 .1z"/>
<path d="M100.8 143.9h1.1z"/>
<path d="M96.5 143.9l.7 .1z"/>
<path d="M96.5 143.9h1z"/>
<path d="M92.1 143.9l.7 .1z"/>
<path d="M92.1 143.9h1z"/>
<path d="M87.7 143.9l.7 .1z"/>
<path d="M87.7 143.9h1z"/>
</g>
<g fill="none" stroke="#000" stroke-width=".25">
<path d="M81.6 64v7.2M81.6 72.7v1.6M81.6 75.9v9.5M84.8 65.6h19.7M89.3 69.6v26.2M92.4 71.2h11.9M106 76.7h3.2M111.4 65.6h19.7M111.6 71.2h11.8M112.3 75.1v4.9M121.1 75.1v4.9M124.3 76.7h3.2"/>
<path d="M126.6 69.6v26.2M134.3 64v7.2M134.3 72.7v1.6M134.3 75.9v9.5M52.1 87.9h9.9M53.7 91.1v20.3M57.6 97.4h30.1M63.6 87.9h1.6M66.8 87.9h9.5M77.9 87.9h1.6M78.3 98.9a1.3 1.3 0 0 0 1.3 1.3l3.9 .1a1.34 1.34 0 0 0 1.4-1.4M78.3 98.9h.1"/>
<path d="M78.3 98.9a1.3 1.3 0 0 1 1.3-1.3h3.9a1.3 1.3 0 0 1 1.4 1.3M81 87.9h10M81.6 87v1.6M81.6 90.2v7.1M84.9 98.9h.1M89.3 97.4h37.3v33.8h-37.3zM92.6 84.7a1.3 1.3 0 0 0-1.4 1.3v3.9a1.34 1.34 0 0 0 1.4 1.3M92.6 91.2h.1M92.6 84.6h.1M92.6 84.7a1.3 1.3 0 0 1 1.3 1.3v3.9a1.3 1.3 0 0 1-1.3 1.3M101.3 84.7a1.3 1.3 0 0 0-1.3 1.3v3.9a1.3 1.3 0 0 0 1.3 1.3M101.3 91.2h.1"/>
<path d="M101.3 84.6h.1M101.3 84.7a1.3 1.3 0 0 1 1.4 1.3v3.9a1.3 1.3 0 0 1-1.4 1.3M108.8 86v3.9M108.8 89.9a1.3 1.3 0 0 0 1.4 1.3M110.2 84.7a1.3 1.3 0 0 0-1.4 1.3M110.2 91.2h.1M110.2 84.6h.1M110.2 84.7a1.3 1.3 0 0 1 1.3 1.3v3.9a1.3 1.3 0 0 1-1.3 1.3M112.3 81.6v1.6M112.3 84.8v9.5M112.3 95.9v1.6M112.3 99.1v4.8"/>
<path d="M114.5 84.7a1.3 1.3 0 0 0-1.3 1.3v3.9a1.3 1.3 0 0 0 1.3 1.3M114.5 91.2h.1M114.5 84.6h.1M114.5 84.7a1.3 1.3 0 0 1 1.3 1.3M115.8 89.9a1.3 1.3 0 0 1-1.3 1.3M115.9 86v3.9M118.9 84.7a1.3 1.3 0 0 1 1.3 1.3v3.9a1.3 1.3 0 0 1-1.3 1.3M118.9 84.7a1.3 1.3 0 0 0-1.3 1.3v3.9a1.3 1.3 0 0 0 1.3 1.3M118.9 91.2h.1M118.9 84.6h.1M121.1 81.6v1.6M121.1 84.8v9.5"/>
<path d="M121.1 95.9v1.6M121.1 99.1v4.8M123.3 84.7a1.3 1.3 0 0 0-1.3 1.3v3.9a1.34 1.34 0 0 0 1.3 1.3M123.3 91.2h.1M123.3 84.6h.1M123.3 84.7a1.3 1.3 0 0 1 1.4 1.3v3.9a1.3 1.3 0 0 1-1.4 1.3M127.7 84.7a1.3 1.3 0 0 0-1.3 1.3v3.9a1.34 1.34 0 0 0 1.3 1.3M127.7 91.2h.1M127.7 84.6h.1M127.7 84.7a1.3 1.3 0 0 1 1.4 1.3v3.9a1.3 1.3 0 0 1-1.4 1.3M131 98.9h.1M131 98.9a1.3 1.3 0 0 0 1.4 1.3l3.9 .1a1.34 1.34 0 0 0 1.3-1.4"/>
<path d="M131 98.9a1.3 1.3 0 0 1 1.4-1.3h3.9a1.3 1.3 0 0 1 1.3 1.3M134.3 87v1.6M134.3 90.2v7.1M137.6 98.9h.1M148.7 95.7h-3.2l-20.8 15.9M53.7 117.3v20.2M59.2 100.6v10.8M59.2 117.2v10.9M63.2 114.3h5.4M64.8 108v3.1M70.2 114.3h1.6M73.4 114.3h9.5"/>
<path d="M78.3 103.3a1.3 1.3 0 0 0 1.3 1.3h3.9a1.3 1.3 0 0 0 1.4-1.3M78.3 107.7a1.3 1.3 0 0 0 1.3 1.4h3.9a1.3 1.3 0 0 0 1.4-1.4M78.3 112.1a1.3 1.3 0 0 0 1.3 1.3h3.9a1.3 1.3 0 0 0 1.4-1.3M78.3 116.5a1.3 1.3 0 0 0 1.3 1.3h3.9a1.3 1.3 0 0 0 1.4-1.3M78.3 116.5h.1M78.3 112.1h.1M78.3 107.7h.1M78.3 103.3h.1M78.3 103.3a1.3 1.3 0 0 1 1.3-1.3h3.9a1.3 1.3 0 0 1 1.4 1.3M78.3 107.7a1.34 1.34 0 0 1 1.3-1.3h3.9a1.3 1.3 0 0 1 1.4 1.3M78.3 112.1a1.3 1.3 0 0 1 1.3-1.3h3.9a1.3 1.3 0 0 1 1.4 1.3M78.3 116.5a1.3 1.3 0 0 1 1.3-1.3h3.9a1.3 1.3 0 0 1 1.4 1.3"/>
<path d="M84.5 114.3h1.6M84.9 116.5h.1M84.9 112.1h.1M84.9 107.7h.1M84.9 103.3h.1M87.7 114.3h5.5M131 116.5h.1M131 112.1h.1M131 107.7h.1M131 103.3h.1M131 116.5a1.3 1.3 0 0 0 1.4 1.3h3.9a1.3 1.3 0 0 0 1.3-1.3M131 112.1a1.3 1.3 0 0 0 1.4 1.3h3.9a1.3 1.3 0 0 0 1.3-1.3"/>
<path d="M131 107.7a1.3 1.3 0 0 0 1.4 1.4h3.9a1.3 1.3 0 0 0 1.3-1.4M131 103.3a1.3 1.3 0 0 0 1.4 1.3h3.9a1.3 1.3 0 0 0 1.3-1.3M131 116.5a1.3 1.3 0 0 1 1.4-1.3h3.9a1.3 1.3 0 0 1 1.3 1.3M131 112.1a1.3 1.3 0 0 1 1.4-1.3h3.9a1.3 1.3 0 0 1 1.3 1.3M131 107.7a1.34 1.34 0 0 1 1.4-1.3h3.9a1.3 1.3 0 0 1 1.3 1.3M131 103.3a1.3 1.3 0 0 1 1.4-1.3h3.9a1.3 1.3 0 0 1 1.3 1.3M137.6 116.5h.1M137.6 112.1h.1M137.6 107.7h.1M137.6 103.3h.1M137.9 113.4h10.8M137.9 115.2h10.8"/>
<path d="M147.1 118.4v3.1M150.3 107.1h-3.2v3.2M57.6 131.2h30.1M63.2 123.1h5.4M64.8 126.3v3.2M70.2 123.1h1.6M73.4 123.1h9.5M78.3 120.9a1.3 1.3 0 0 0 1.3 1.3h3.9a1.34 1.34 0 0 0 1.4-1.3M78.3 125.3a1.3 1.3 0 0 0 1.3 1.3h3.9a1.3 1.3 0 0 0 1.4-1.3M78.3 129.7a1.3 1.3 0 0 0 1.3 1.3h3.9a1.3 1.3 0 0 0 1.4-1.3M78.3 129.7h.1M78.3 125.3h.1"/>
<path d="M78.3 120.9h.1M78.3 120.9a1.3 1.3 0 0 1 1.3-1.3h3.9a1.3 1.3 0 0 1 1.4 1.3M78.3 125.3a1.3 1.3 0 0 1 1.3-1.3h3.9a1.3 1.3 0 0 1 1.4 1.3M79.6 128.4a1.3 1.3 0 0 0-1.3 1.3M79.6 128.4h3.9M83.5 128.4a1.3 1.3 0 0 1 1.4 1.3M84.5 123.1h1.6M84.9 129.7h.1M84.9 125.3h.1M84.9 120.9h.1M84.9 131.3v33.3M87.2 137.8a1.32 1.32 0 0 1 1.5-.3 1.32 1.32 0 0 1 .8 1.2v4a1.31 1.31 0 0 1-1.3 1.3 1.31 1.31 0 0 1-1.4-1.3v-4z"/>
<path d="M87.7 123.1h5.5M88.2 137.4h.1M89.3 132.8v31.8M91.6 137.8a1.32 1.32 0 0 1 1.5-.3 1.32 1.32 0 0 1 .8 1.2v4a1.31 1.31 0 0 1-1.3 1.3 1.31 1.31 0 0 1-1.4-1.3v-4zM92.6 137.4h.1M96 137.8a1.33 1.33 0 0 1 1.5-.3 1.33 1.33 0 0 1 .8 1.2v4a1.31 1.31 0 0 1-1.4 1.3 1.31 1.31 0 0 1-1.3-1.3v-4zM96.9 137.4h.1M100.4 137.8a1.32 1.32 0 0 1 1.4-.3 1.32 1.32 0 0 1 .9 1.2v4a1.31 1.31 0 0 1-1.4 1.3 1.31 1.31 0 0 1-1.3-1.3v-4zM101.3 137.4h.1M104.8 137.8a1.32 1.32 0 0 1 1.4-.3 1.32 1.32 0 0 1 .9 1.2v4a1.31 1.31 0 0 1-1.4 1.3 1.31 1.31 0 0 1-1.3-1.3v-4zM105.7 137.4h.1M108.8 138.7v4"/>
<path d="M110.2 137.4a1.3 1.3 0 0 0-1.4 1.3M110.2 137.4h.1M110.2 137.4a1.3 1.3 0 0 1 1.3 1.3v4a1.31 1.31 0 0 1-1.3 1.3 1.31 1.31 0 0 1-1.4-1.3M114.5 137.4a1.3 1.3 0 0 0-1.3 1.3v4a1.31 1.31 0 0 0 1.3 1.3 1.31 1.31 0 0 0 1.3-1.3M114.5 137.4h.1M114.5 137.4a1.3 1.3 0 0 1 1.3 1.3M115.9 138.7v4M118 137.8a1.32 1.32 0 0 1 1.4-.3 1.32 1.32 0 0 1 .8 1.2v4a1.31 1.31 0 0 1-1.3 1.3 1.31 1.31 0 0 1-1.3-1.3v-4zM118.9 137.4h.1M122.4 137.8a1.32 1.32 0 0 1 1.4-.3 1.32 1.32 0 0 1 .9 1.2v4a1.31 1.31 0 0 1-1.4 1.3 1.31 1.31 0 0 1-1.3-1.3v-4zM123.3 137.4h.1M126.8 137.8a1.32 1.32 0 0 1 1.4-.3 1.32 1.32 0 0 1 .9 1.2v4a1.31 1.31 0 0 1-1.4 1.3 1.31 1.31 0 0 1-1.3-1.3v-4z"/>
<path d="M127.7 137.4h.1M128.2 131.2h31.6M129.3 137.4h30.5M131 129.7h.1M131 125.3h.1M131 120.9h.1M131 129.7a1.3 1.3 0 0 0 1.4 1.3h3.9a1.3 1.3 0 0 0 1.3-1.3M131 125.3a1.3 1.3 0 0 0 1.4 1.3h3.9a1.3 1.3 0 0 0 1.3-1.3M131 120.9a1.3 1.3 0 0 0 1.4 1.3h3.9a1.34 1.34 0 0 0 1.3-1.3M131 125.3a1.3 1.3 0 0 1 1.4-1.3h3.9a1.3 1.3 0 0 1 1.3 1.3M131 120.9a1.3 1.3 0 0 1 1.4-1.3h3.9a1.3 1.3 0 0 1 1.3 1.3M132.4 128.4a1.3 1.3 0 0 0-1.4 1.3"/>
<path d="M132.4 128.4h3.9M136.3 128.4a1.3 1.3 0 0 1 1.3 1.3M137.6 129.7h.1M137.6 125.3h.1M137.6 120.9h.1M152.7 131v3.2M158.2 124.9v3.2M52.1 140.7h7.7M61.4 140.7h1.6M64.6 140.7h9.5M75.2 149.8l-7.7 7.7h-3.6M75.7 140.7h1.6"/>
<path d="M78.8 140.7h7.8M88.2 144h.1M92.6 144h.1M95.7 155.3h3.7v4.3h-3.7zM96.9 144h.1M99.4 157.5h3.2M101.3 144h.1M105.7 142.3v6M105.7 149.9v1.6M105.7 153.1v6M105.7 144h.1M110.1 142.3v6"/>
<path d="M110.1 149.9v1.6M110.1 153.1v6M110.2 144h.1M113.3 157.5h3.2M114.5 144h.1M118.9 144h.1M120.1 151.9h3.1M123.3 144h.1M126.4 144.3v9.2M127.7 144h.1M129 144.3v9.2M129.3 144h25"/>
<path d="M132.2 151.9h3.2M152.7 147.2v3.1M158.2 140.6v3.1M78.5 163h3.2M92.4 163h3.2"/>
<circle cx="72.7" cy="93.6" r="2.01"/>
<circle cx="94.8" cy="114.3" r="1.31"/>
<circle cx="94.8" cy="105.5" r="1.31"/>
<circle cx="103.5" cy="114.3" r="1.31"/>
<circle cx="103.5" cy="105.5" r="1.31"/>
<circle cx="112.3" cy="114.3" r="1.31"/>
<circle cx="112.3" cy="105.5" r="1.31"/>
<circle cx="121.1" cy="114.3" r="1.31"/>
<circle cx="121.1" cy="105.5" r="1.31"/>
<circle cx="94.8" cy="123.1" r="1.31"/>
<circle cx="103.5" cy="123.1" r="1.31"/>
<circle cx="112.3" cy="123.1" r="1.31"/>
<circle cx="121.1" cy="123.1" r="1.31"/>
</g>
<g fill="none" stroke="#000" stroke-width=".36">
<path d="M56.4 175.3h103M56.4 171.4h103v54.4h-103zM56.4 179.2h103M102.7 179.2v46.6M111.8 171.4v54.4M127.7 175.3v3.9M143.6 175.3v3.9M56.4 198.6h103M56.4 186.9h103M56.4 183.1h103M56.4 190.8h103M56.4 194.7h103"/>
<path d="M127.7 183.1v42.7M143.6 183.1v42.7M56.4 202.5h103M56.4 214.2h103M56.4 206.4h103M56.4 210.3h103M56.4 218h103M56.4 221.9h103"/>
</g>
<g fill="#000">
<path d="M81.6 65.6l3.2-.5v1zM89.3 71.2l3.1-.6v1.1zM109.2 76.2l3.1 .5-3.1 .5zM123.4 70.6l3.2 .6-3.2 .5zM121.1 76.7l3.2-.5v1zM131.1 65.1l3.2 .5-3.2 .5zM53.7 87.9l.5 3.2h-1.1zM71.6 95.3l1.9 .1zM71.9 91.7l1.8 .1zM71.9 95.4l1.4 .1zM71.9 95.4h1.6zM71.9 91.7h1.6z"/>
<path d="M72 91.7h1.5zM72 95.5h1.2zM72 95.5h1.3zM72 91.7h1.3zM72.2 91.6l1.1 .1zM72.2 95.5l.7 .1zM72.2 95.5h1zM72.2 91.6h1zM72.4 91.6h.8zM72.4 95.6h.5zM72.4 91.6h.5zM74.7 80.7l.8 7.8h-.8z"/>
<path d="M74.7 80.7h7.8l-7 .8zM74.7 80.7l.8 .8v7zM75.5 81.5l7-.8v.8zM133.8 81.1h7.8l-7.8 .8zM133.8 81.9l7.8-.8-.8 .8zM140.8 81.9l.8 7h-.8zM140.8 81.9l.8-.8v7.8zM59.2 97.4l.6 3.2h-1.1zM64.2 111.1h1.1l-.5 3.2zM124.4 111.2l.6 .8-2.8 1.5zM147.1 115.2l.6 3.2h-1.1zM146.6 110.3h1.1l-.6 3.1z"/>
<path d="M53.1 137.5h1.1l-.5 3.2zM58.7 128.1h1.1l-.6 3.1zM64.8 123.1l.5 3.2h-1.1zM152.2 134.2h1l-.5 3.2zM157.7 128.1h1.1l-.6 3.1zM74.3 139.7l.8 7.1-.8 .8zM74.8 149.4l2.6-1.8-1.8 2.6zM74.3 139.7h.8v7.1zM74.3 147.6l7.8-.8v.8zM75.1 146.8h7l-7.8 .8zM102.6 157l3.1 .5-3.1 .5zM110.1 157.5l3.2-.5v1z"/>
<path d="M123.2 151.4l3.2 .5-3.2 .5zM129 151.9l3.2-.5v1zM140.4 140.1l.8 7.9-.8-.8zM133.4 147.2h7l-7 .8zM140.4 140.1h.8v7.9zM133.4 148l7-.8 .8 .8zM152.7 144l.5 3.2h-1zM158.2 137.4l.6 3.2h-1.1zM81.7 162.5l3.2 .5-3.2 .6zM89.3 163l3.1-.5v1.1z"/>
</g>
<g fill="none" stroke="#000" stroke-width=".2">
<path d="M26.1 50.9h163.7M26.2 50.8v9.7M189.7 50.8v9.7M26.1 60.4h163.7M70.7 93.3h4M70.7 93.5h4M70.7 93.7h4M70.7 93.9h4M70.7 94.1h4M70.7 93.1h4M70.7 92.9h3.9M70.7 94.2h3.9"/>
<path d="M70.8 94.4h3.8M70.8 92.7h3.8M70.9 92.6h3.6M70.9 94.6h3.6M71 94.8h3.4M71 92.4h3.4M71.1 92.3h3.2M71.1 94.9h3.2M71.2 95h2.9M71.2 92.1h2.9M71.4 95.2h2.6M71.4 92h2.6"/>
<path d="M71.5 95.3h2.4M71.5 91.9h2.4M71.6 91.8h2.1M71.6 95.4h2.1"/>
</g>
<g font-size="3.9">
<text x="26.4" y="43.5">33-Lead Very Thin Plastic Quad Flat, No Lead Package (3F) - 6x6 mm Body [VQFN]</text>
<text x="26.4" y="48.1">Supertex Legacy Package</text>
<text x="76.5" y="169.2">RECOMMENDED LAND PATTERN</text>
</g>
<g font-size="3.2">
<text x="28.4" y="54.7">Note:</text>
<text x="41.1" y="58.3">http://www.microchip.com/packaging</text>
<text x="41.1" y="54.7">For the most current package drawings, please see the Microchip Packaging Specification located at</text>
<text x="106.1" y="66.7">C1</text>
<text x="106.1" y="72.3">X2</text>
<text x="114.5" y="77.9">EV</text>
<text x="150.3" y="96.8">ØV</text>
<text x="151.9" y="108.2">G3</text>
<text x="51.6" y="115.4">C2 Y2</text>
<text x="62.5" y="119.8">EV</text>
<text x="156.1" y="135.4">G2</text>
<text x="151" y="141.8">Y1</text>
<text x="137.2" y="153.1">X1</text>
<text x="41.3" y="158.6">SILK SCREEN</text>
<text x="96.4" y="158.6">E</text>
<text x="73.1" y="164.1">G1</text>
</g>
<g font-size="2.9">
<text x="89" y="178.3">Dimension Limits</text>
<text x="104.3" y="174.4">Units</text>
<text x="117.1" y="178.3">MIN</text>
<text x="126" y="174.4">MILLIMETERS</text>
<text x="132.3" y="178.3">NOM</text>
<text x="148.4" y="178.3">MAX</text>
<text x="57.3" y="182.2">Contact Pitch</text>
<text x="106.3" y="182.2">E</text>
<text x="129.5" y="182.2">6.00 BSC</text>
<text x="57.3" y="186">Center Pad Width</text>
<text x="57.3" y="189.9">Center Pad Length</text>
<text x="105.5" y="189.9">Y2</text>
<text x="105.5" y="186">X2</text>
<text x="148.7" y="189.9">3.85</text>
<text x="148.7" y="186">4.25</text>
<text x="57.3" y="197.7">Contact Pad Spacing</text>
<text x="57.3" y="193.8">Contact Pad Spacing</text>
<text x="105.4" y="197.7">C2</text>
<text x="105.4" y="193.8">C1</text>
<text x="132.8" y="193.8">6.00</text>
<text x="132.8" y="197.7">6.00</text>
<text x="57.3" y="201.6">Contact Pad Width (X33)</text>
<text x="105.5" y="201.6">X1</text>
<text x="148.7" y="201.6">0.30</text>
<text x="57.3" y="205.5">Contact Pad Length (X33)</text>
<text x="57.3" y="209.4">Contact Pad to Center Pad (X17)</text>
<text x="105.3" y="209.4">G1</text>
<text x="105.5" y="205.5">Y1</text>
<text x="116.9" y="209.4">0.50</text>
<text x="148.7" y="205.5">0.75</text>
<text x="57.3" y="213.2">Contact Pad to Center Pad (X16)</text>
<text x="105.3" y="213.2">G2</text>
<text x="116.9" y="213.2">0.70</text>
<text x="57.3" y="221">Thermal Via Diameter</text>
<text x="57.3" y="217.1">Contact Pad to Contact Pad (X27)</text>
<text x="105.3" y="217.1">G3</text>
<text x="106.3" y="221">V</text>
<text x="116.9" y="217.1">0.20</text>
<text x="132.8" y="221">0.30</text>
<text x="57.3" y="224.9">Thermal Via Pitch</text>
<text x="105.3" y="224.9">EV</text>
<text x="132.8" y="224.9">1.00</text>
<text x="34" y="228.3">Notes:</text>
<text x="34" y="232.9">1. Dimensioning and tolerancing per ASME Y14.5M</text>
<text x="43.6" y="237">BSC: Basic Dimension. Theoretically exact value shown without tolerances.</text>
<text x="34" y="241">2. For best soldering results, thermal vias, if used, should be filled or tented to avoid solder loss during</text>
<text x="38.1" y="244.3">reflow process</text>
<text x="124.7" y="251.7">Microchip Technology Drawing C04-2298 Rev A</text>
<text x="26.6" y="261.3">© 2021 Microchip Technology Inc.</text>
</g>
<g font-size="2.3">
<text x="91.3" y="82.4">33</text>
<text x="74.6" y="99.8">1</text>
<text x="74.6" y="104.2">2</text>
</g>
</svg>
